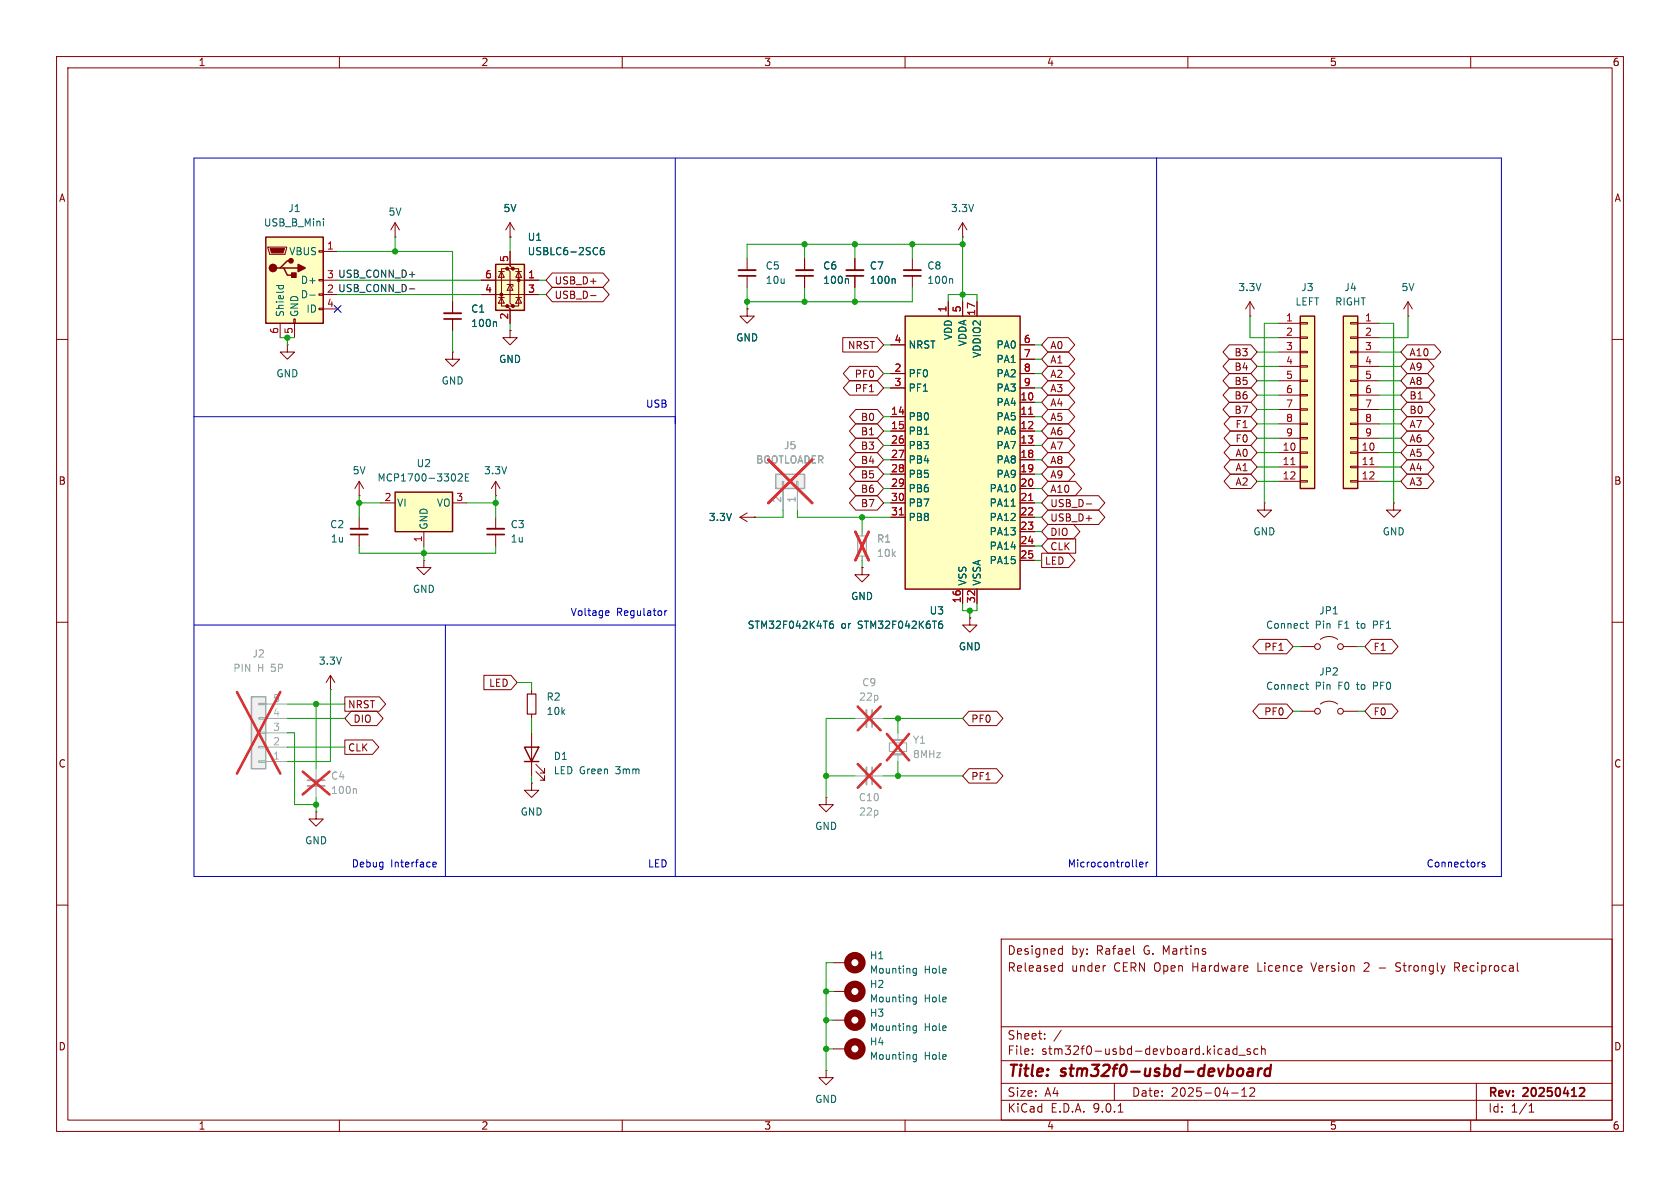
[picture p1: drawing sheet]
<svg xmlns="http://www.w3.org/2000/svg" width="297mm" height="210mm" viewBox="0 0 297 210" stroke-linecap="round" stroke-linejoin="round" font-family="sans-serif">
<g fill="none" stroke="#840000" stroke-width=".18">
<path d="M10 10h277v190h-277zM12 12h273v186h-273zM60 10v2M110 10v2M160 10v2M210 10v2M260 10v2M90.2 58.4v1.3h1.2l-1.2 1.3-1.3-1.3h1.3M90.2 58.4h.1M161.3 45.7v2.1M161.3 48.8v2M221 55.9h.1"/>
<path d="M221 53.3l-.8 1.3M221 53.3l.7 1.3M221 53.3v2.6M248.9 55.9h.1M248.9 53.3l-.7 1.3M248.9 53.3l.8 1.3M248.9 53.3v2.6M10 60h2M285 60h2M223.5 88.9v1.3h1.3l-1.3 1.2-1.3-1.2h1.3M223.5 88.9h.1M10 110h2"/>
<path d="M285 110h2M94 138.4v1.3h1.2l-1.2 1.3-1.3-1.3h1.3M94 138.4h.1M94 121.9v.8M94 126.2v.8M94 129.5v7.7M94.7 136.4l1.6 1.5v-.7v.7h-.8M94.7 135.1l1.6 1.6v-.8v.8h-.8M10 160h2M177 166h108v32h-108zM187.4 170.7l.4 .1M187.4 167.7l.4 .1"/>
<path d="M187.8 167.2v1.5M187.8 170.2v1.5M187.8 171.6l-.4 .1M187.8 168.6l-.4 .1M195.3 170.7h.2M200.5 168.6l.1 .1M231.7 170.2l.5 1.5M241.2 170.3h.1M242 170.8l-.9 .9h.9M243.8 171.1h1.2M246.7 171.6l.6 .1M247.4 170.2h-.4l-.3 .3 .2 .3 .4 .2"/>
<path d="M257.2 171h.5M257.5 171l.5 .7M257.7 170.2h-.5v1.5M285 160h2M60 198v2M110 198v2M160 198v2M177 194.5h108M177 191.5h108M177 187.5h108M177 181.5h108M182.5 186.3v.1"/>
<path d="M182.5 185.5v.1M184.7 183.6v.1M184.7 182.8v.1M187.6 182.1l-1.3 2M197 191.5v3M197.7 196.6h.8M210 198v2M216.6 186.2l.2 .2 .5-.1M216.7 185.5h.5l.1 .9M217.3 185.8h-.5l-.2 .2M217.7 193.2h1.2M218.7 185.5l-.5-.1-.2 .3v.4l.1 .2h.6"/>
<path d="M218.7 184.9v1.5M219 186.5h1.2M219.5 193.8h.9M219.5 192.7l.5-.4v1.5M221 192.4l.5-.1 .2 .1 .1 .3-.9 1.1h.9M221 185.5l-.3-.1-.2 .2v.2l.5 .2v.3h-.5M222.4 185.5l-.4-.1-.3 .3v.4l.1 .2h.6M223 185.5l.2-.1 .4 .1 .1 .9M223 184.9v1.5M260 198v2M261 191.5v6.5M270.3 196.6h.9"/>
<path d="M270.3 195.5l.4-.4v1.5"/>
</g>
<path d="M159.8 48.8h3M279.3 192.4l.5-.1 .3 .1v.3l-.9 1.1h.9" fill="none" stroke="#840000" stroke-width=".3"/>
<path d="M220.7 189l.2-.1 .6 .1-.1 1.2M221.5 189.4h-.7a.4 .4 0 0 0-.3 .4 .4 .4 0 0 0 .2 .4l.7-.1M222.5 188.9l-.2 1.3M223.1 188.9l-.4 .1-.2 .3M224.6 189a.66 .66 0 0 0-1 .3l-.1 .5 .2 .3 .2 .1 .6-.1M224.7 188.2l-.3 2" fill="none" stroke="#840000" stroke-width=".4"/>
<path d="M158 133.4h1.5M158 130.8h1.5" fill="none" stroke="#a1a1a1" stroke-width=".38"/>
<path d="M55.9 135.9v2M55.9 138.9v2.1M157.2 131.3h3.1v1.5h-3.1zM158.7 129.5v1.3M158.7 133.4v1.2" fill="none" stroke="#a1a1a1" stroke-width=".18"/>
<path d="M53.5 136.4l4.7 4M58.2 136.4l-4.7 4M156.8 129.7l3.9 4.7M160.7 129.7l-3.9 4.7" fill="none" stroke="#e12e31" stroke-width=".46"/>
<path d="M54.4 138.9h3" fill="none" stroke="#a1a1a1" stroke-width=".3"/>
<path d="M54.4 137.9h3" fill="none" stroke="#a1a1a1" stroke-width=".33"/>
<path d="M62.8 139.4l.2 .2v.7" fill="none" stroke="#989898" stroke-width=".18"/>
<path d="M93.2 122.7h1.5v3.5h-1.5z" fill="none" stroke="#840000" stroke-width=".2"/>
<path d="M92.7 132.1h2.5l-1.2 2.5zM92.7 134.6h2.5" fill="none" stroke="#840000" stroke-width=".25"/>
<path d="M159.8 47.8h3" fill="none" stroke="#840000" stroke-width=".33"/>
<path d="M168.2 49.3l.2 .1v.7" fill="none" stroke="#006464" stroke-width=".18"/>
<path d="M237.5 55.9h2.5v30.5h-2.5z" fill="#ffffc2"/>
<path d="M237.5 55.9h2.5v30.5h-2.5z" fill="none" stroke="#840000" stroke-width=".25"/>
<g fill="none" stroke="#840000" stroke-width=".18">
<path d="M132.1 54.6v1.3h1.2l-1.2 1.3-1.3-1.3h1.3M132.1 54.6h.1M132.1 45.7v2.1M132.1 48.8v2M142.2 45.7v2.1M142.2 48.8v2M238.8 57h1.2v.3h-1.2zM238.8 59.6h1.2v.2h-1.2zM240 57.2h3.8M240 59.7h3.8M238.8 62.1h1.2v.3h-1.2zM238.8 64.6h1.2v.3h-1.2z"/>
<path d="M238.8 67.2h1.2v.2h-1.2zM238.8 69.7h1.2v.3h-1.2zM238.8 72.3h1.2v.2h-1.2zM238.8 74.8h1.2v.3h-1.2zM238.8 77.3h1.2v.3h-1.2zM238.8 79.9h1.2v.2h-1.2zM240 62.2h3.8M240 64.8h3.8M240 67.3h3.8M240 69.9h3.8M240 72.4h3.8M240 74.9h3.8"/>
<path d="M240 77.5h3.8M87.6 87.6h.1M87.6 85.1l-.7 1.3M87.6 85.1l.8 1.3M87.6 85.1v2.5M238.8 82.4h1.2v.3h-1.2zM238.8 85h1.2v.2h-1.2zM240 80h3.8M240 82.6h3.8M240 85.1h3.8"/>
</g>
<path d="M242.2 82.1h.7" fill="none" stroke="#a90000" stroke-width=".18"/>
<path d="M154.2 125.5v3" fill="none" stroke="#a1a1a1" stroke-width=".3"/>
<path d="M153.2 125.5v3" fill="none" stroke="#a1a1a1" stroke-width=".33"/>
<path d="M151.1 127h2.1M154.2 127h2" fill="none" stroke="#a1a1a1" stroke-width=".18"/>
<path d="M151.6 124.9l4.1 4.2M155.7 124.9l-4.1 4.2" fill="none" stroke="#e12e31" stroke-width=".46"/>
<path d="M130.6 48.8h3M140.7 48.8h3.1" fill="none" stroke="#840000" stroke-width=".3"/>
<path d="M130.6 47.8h3M140.7 47.8h3.1" fill="none" stroke="#840000" stroke-width=".33"/>
<path d="M149.8 49.3l.2 .1v.7" fill="none" stroke="#006464" stroke-width=".18"/>
<path d="M229.9 55.9h2.5v30.5h-2.5z" fill="#ffffc2"/>
<path d="M229.9 55.9h2.5v30.5h-2.5z" fill="none" stroke="#840000" stroke-width=".25"/>
<g fill="none" stroke="#840000" stroke-width=".18">
<path d="M226.1 57.2h3.8M226.1 59.7h3.8M229.9 57h1.2v.3h-1.2zM229.9 59.6h1.2v.2h-1.2zM50.8 61v1.2h1.3l-1.3 1.3-1.3-1.3h1.3M50.8 61h.1M226.1 62.2h3.8M226.1 64.8h3.8M226.1 67.3h3.8M226.1 69.9h3.8M226.1 72.4h3.8M226.1 74.9h3.8"/>
<path d="M226.1 77.5h3.8M229.9 62.1h1.2v.3h-1.2zM229.9 64.6h1.2v.3h-1.2zM229.9 67.2h1.2v.2h-1.2zM229.9 69.7h1.2v.3h-1.2zM229.9 72.3h1.2v.2h-1.2zM229.9 74.8h1.2v.3h-1.2zM229.9 77.3h1.2v.3h-1.2zM229.9 79.9h1.2v.2h-1.2zM226.1 80h3.8M226.1 82.6h3.8M226.1 85.1h3.8"/>
<path d="M229.9 82.4h1.2v.3h-1.2zM229.9 85h1.2v.2h-1.2z"/>
</g>
<path d="M228.2 82.1h.7" fill="none" stroke="#a90000" stroke-width=".18"/>
<path d="M151.6 94.7h1.6v3.6h-1.6z" fill="none" stroke="#a1a1a1" stroke-width=".2"/>
<path d="M152.4 94v.7M152.4 98.3v.8" fill="none" stroke="#a1a1a1" stroke-width=".18"/>
<path d="M151.2 94l2.4 5M153.6 94l-2.4 5" fill="none" stroke="#e12e31" stroke-width=".46"/>
<path d="M137.2 83.8h5v2.6h-5z" fill="#f0f0f0"/>
<path d="M137.2 83.8h5v2.6h-5z" fill="none" stroke="#a1a1a1" stroke-width=".25"/>
<path d="M138.3 85.1h.3v1.3h-.3zM138.4 86.4v3.8M140.8 85.1h.3v1.3h-.3zM141 86.4v3.8M151.1 137.2h2.1M154.2 137.2h2" fill="none" stroke="#a1a1a1" stroke-width=".18"/>
<path d="M135.8 81.3l7.8 7.6M143.6 81.3l-7.8 7.6M151.6 135.1l4.1 4.2M155.7 135.1l-4.1 4.2" fill="none" stroke="#e12e31" stroke-width=".46"/>
<path d="M130.8 91.4l1.3 .8M130.8 91.4h2.5M132.1 90.7l-1.3 .7M133.3 91.4h.1M152.4 100.3v1.3h1.3l-1.3 1.3-1.3-1.3h1.3M152.4 100.3h.1M171.4 109.2v1.3h1.3l-1.3 1.3-1.2-1.3h1.2M171.4 109.2h.1M146 141v1.2h1.3l-1.3 1.3-1.2-1.3h1.2M146 141h.1" fill="none" stroke="#840000" stroke-width=".18"/>
<path d="M154.2 135.6v3.1" fill="none" stroke="#a1a1a1" stroke-width=".3"/>
<path d="M153.2 135.6v3.1" fill="none" stroke="#a1a1a1" stroke-width=".33"/>
<path d="M160 55.9h20.3v48.2h-20.3z" fill="#ffffc2"/>
<path d="M160 55.9h20.3v48.2h-20.3z" fill="none" stroke="#840000" stroke-width=".25"/>
<g fill="none" stroke="#840000" stroke-width=".18">
<path d="M170.2 39.4v2.5M170.2 39.4l-.8 1.2M170.2 39.4l.7 1.2M151.1 45.7v2.1M151.1 48.8v2M167.6 53.3v2.6M170.2 41.9h.1M170.2 53.3v2.6M172.7 53.3v2.6M157.5 61h2.5M157.5 66h2.5M157.5 68.6h2.5"/>
<path d="M157.5 73.7h2.5M157.5 76.2h2.5M157.5 78.7h2.5M180.3 61h2.6M180.3 66h2.6M180.3 68.6h2.6M180.3 73.7h2.6M180.3 76.2h2.6M180.3 78.7h2.6M180.3 63.5h2.6M180.3 71.1h2.6M157.5 81.3h2.5"/>
<path d="M157.5 83.8h2.5M157.5 86.4h2.5M157.5 88.9h2.5M157.5 91.4h2.5M180.3 81.3h2.6M180.3 83.8h2.6M180.3 86.4h2.6M180.3 88.9h2.6M180.3 91.4h2.6M180.3 94h2.6M180.3 96.5h2.6M180.3 99.1h2.6"/>
<path d="M170.2 104.1v2.6M172.7 104.1v2.6M229.9 114.3h2.5M233.4 113a2.54 2.54 0 0 1 3.1 0M237.5 114.3h2.5"/>
<circle cx="232.9" cy="114.3" r=".51"/>
<circle cx="237" cy="114.3" r=".51"/>
</g>
<path d="M181.9 73.2h.7M159 91h.7M181.9 88.5h.7" fill="none" stroke="#a90000" stroke-width=".18"/>
<path d="M158.1 49.3l.2 .1v.7M178.8 89.5h.7M147.2 109.8l-.3 .1a.86 .86 0 0 0 0 1.2l.4-.2 .1-.4-.3-.2h-.2l-.3 .2M166.2 110.3h.2l.3 .2-.1 .4-.4 .2M166.5 109.8l-.3 .1M230.8 110.2h.5M231 109.8v1.1l.3 .2" fill="none" stroke="#006464" stroke-width=".18"/>
<path d="M149.6 48.8h3.1" fill="none" stroke="#840000" stroke-width=".3"/>
<path d="M149.6 47.8h3.1" fill="none" stroke="#840000" stroke-width=".33"/>
<path d="M87.6 46.7h5.1v8.2h-5.1z" fill="#ffffc2"/>
<g fill="#840000" stroke="#840000" stroke-width=".18">
<circle cx="91.7" cy="49.5" r=".25"/>
<circle cx="90.7" cy="47.5" r=".25"/>
<circle cx="90.7" cy="54.1" r=".25"/>
<circle cx="89.7" cy="47.5" r=".25"/>
<circle cx="89.7" cy="54.1" r=".25"/>
<circle cx="88.6" cy="52.1" r=".25"/>
</g>
<g fill="none" stroke="#840000" stroke-width=".18">
<path d="M90.2 39.4v2.5M90.2 39.4l-.8 1.2M90.2 39.4l.7 1.2M85.1 49.5h10.1M85.1 52.1h10.1M88.1 52.6h1.1M88.1 48h1.1M88.6 48l.6 1h-1.1zM88.6 52.6l.6 1h-1.1zM89.7 50.3h1v.4M89.7 47.5h-1.1v6.6h1.1M90.2 44.5v2.5l.5 .5h-1l.5 .5v5.6l.5 .5h-1l.5 .5v2.6"/>
<path d="M90.2 50.3l.5 1h-1zM90.2 41.9h.1M90.7 47.5h1v6.6h-1M91.2 52.6h1M91.2 48h1M91.7 48l.5 1h-1zM91.7 52.6l.5 1h-1zM87.6 91.4v2.1M87.6 94.5v2M229.9 125.7h2.5M233.4 124.5a2.54 2.54 0 0 1 3.1 0M237.5 125.7h2.5"/>
<path d="M55.9 143.5v1.3h1.2l-1.2 1.3-1.3-1.3h1.3M55.9 143.5h.1"/>
<circle cx="232.9" cy="125.7" r=".51"/>
<circle cx="237" cy="125.7" r=".51"/>
</g>
<path d="M87.6 46.7h5.1v8.2h-5.1z" fill="none" stroke="#840000" stroke-width=".25"/>
<path d="M106.7 43.8h-.3a.86 .86 0 0 0 0 1.2l.4-.1v-.4l-.2-.3h-.2l-.3 .3M230.8 121h.5M231 120.6v1.1l.3 .2" fill="none" stroke="#006464" stroke-width=".18"/>
<path d="M86.1 94.5h3.1" fill="none" stroke="#840000" stroke-width=".3"/>
<path d="M86.1 93.5h3.1" fill="none" stroke="#840000" stroke-width=".33"/>
<path d="M44.4 123.2h2.6v12.7h-2.6z" fill="#f0f0f0"/>
<path d="M44.4 123.2h2.6v12.7h-2.6z" fill="none" stroke="#a1a1a1" stroke-width=".25"/>
<path d="M45.7 134.5h1.3v.2h-1.3zM45.7 132h1.3v.2h-1.3zM45.7 129.4h1.3v.3h-1.3zM45.7 126.9h1.3v.2h-1.3zM45.7 124.3h1.3v.3h-1.3zM47 134.6h3.8M47 132.1h3.8M47 129.5h3.8M47 127h3.8M47 124.5h3.8" fill="none" stroke="#a1a1a1" stroke-width=".18"/>
<path d="M41.9 122.3l7.7 14.4M49.6 122.3l-7.7 14.4" fill="none" stroke="#e12e31" stroke-width=".46"/>
<path d="M47 41.9h10.1v15.3h-10.1z" fill="#ffffc2"/>
<path d="M47 41.9h10.1v15.3h-10.1zM49.5 47.4h.7l.6 1.2h1.3M50.2 47.4h2.5M51.4 46.1h-.6l-1.3 1.3h-.6" fill="none" stroke="#840000" stroke-width=".25"/>
<g fill="none" stroke="#840000" stroke-width=".18">
<path d="M69.8 39.4l-.7 1.2M69.8 39.4l.8 1.2M69.8 39.4v2.5M47.4 43.7h3.3v.2l-.3 1.1h-2.8zM49.5 57.2v2.5M51.9 56.4h.3v.8h-.3zM52.1 57.2v2.5M56.4 44.3h.7v.3h-.7zM56.4 49.4h.7v.3h-.7zM56.4 51.9h.7v.3h-.7zM56.4 54.5h.7v.2h-.7zM57.1 44.5h2.6"/>
<path d="M57.1 49.5h2.6M57.1 54.6h2.6M69.8 41.9h.1M246.4 88.9v1.3h1.2l-1.2 1.2-1.3-1.2h1.3M246.4 88.9h.1"/>
</g>
<path d="M47.8 43.9h2.5l-.3 .8h-2z" fill="#840000" stroke="#840000" stroke-width=".18"/>
<g fill="#840000" stroke="#840000" stroke-width=".25">
<path d="M51.6 48.3h.7v.7h-.7z"/>
<path d="M52.7 46.7l1.3 .7-1.3 .6z"/>
<circle cx="48.3" cy="47.4" r=".63"/>
<circle cx="51.4" cy="46.1" r=".38"/>
</g>
<path d="M57.2 38.7v.1M57.2 39.1v.8M48.8 50.5h1.3M49.3 50.5v.3M50 50.5l.1 .3M54.8 52.2h.9" fill="none" stroke="#006464" stroke-width=".18"/>
<path d="M69.8 87h10.2v7h-10.2z" fill="#ffffc2"/>
<path d="M69.8 87h10.2v7h-10.2z" fill="none" stroke="#840000" stroke-width=".25"/>
<g fill="none" stroke="#840000" stroke-width=".18">
<path d="M80 53.3v2.1M80 56.4v2M85.1 49.5h2.5M85.1 52.1h2.5M90.2 41.9h.1M90.2 58.4h.1M90.2 44.5v2.5M90.2 54.6v2.6M92.7 49.5h2.5M92.7 52.1h2.5M97.6 50.8h9l1.1 1.3-1.1 1.2h-9l-1.1-1.2zM97.6 48.3h9l1.1 1.2-1.1 1.3h-9l-1.1-1.3z"/>
<path d="M104.4 52.3h1M132.1 54.6h.1M142.2 45.7v2.1M142.2 48.8v2M149 59.7h6.1l1.1 1.3-1.1 1.2h-6.1zM151.1 45.7v2.1M151.1 48.8v2M167.6 53.3v2.6M170.2 53.3v2.6M172.7 53.3v2.6M185.3 59.7h3.6l1.1 1.3-1.1 1.2h-3.6l-1.2-1.2zM80 62.2v1.3h1.3l-1.3 1.3-1.3-1.3h1.3"/>
<path d="M80 62.2h.1M150.2 64.8h4.9l1.1 1.2-1.1 1.3h-4.9l-1.1-1.3zM150.2 67.3h4.9l1.1 1.3-1.1 1.3h-4.9l-1.1-1.3zM151.3 72.4h3.8l1.1 1.3-1.1 1.2h-3.8l-1.1-1.2zM151.3 74.9h3.8l1.1 1.3-1.1 1.3h-3.8l-1.1-1.3zM151.3 77.5h3.8l1.1 1.2-1.1 1.3h-3.8l-1.1-1.3zM157.5 61h2.5M157.5 66h2.5M157.5 68.6h2.5M157.5 73.7h2.5M157.5 76.2h2.5M157.5 78.7h2.5"/>
<path d="M180.3 61h2.6M180.3 66h2.6M180.3 68.6h2.6M180.3 73.7h2.6M180.3 76.2h2.6M180.3 78.7h2.6M180.3 63.5h2.6M180.3 71.1h2.6M185.3 64.8h3.6l1.1 1.2-1.1 1.3h-3.6l-1.2-1.3zM185.3 69.8h3.6l1.1 1.3-1.1 1.3h-3.6l-1.2-1.3zM185.3 67.3h3.6l1.1 1.3-1.1 1.3h-3.6l-1.2-1.3zM185.3 62.2h3.6l1.1 1.3-1.1 1.3h-3.6l-1.2-1.3z"/>
<path d="M185.3 72.4h3.6l1.1 1.3-1.1 1.2h-3.6l-1.2-1.2zM185.3 77.5h3.6l1.1 1.2-1.1 1.3h-3.6l-1.2-1.3zM185.3 74.9h3.6l1.1 1.3-1.1 1.3h-3.6l-1.2-1.3zM217.3 68.6h3.8l1.1 1.3-1.1 1.2h-3.8l-1.1-1.2zM217.3 61h3.8l1.1 1.2-1.1 1.3h-3.8l-1.1-1.3zM217.3 71.1h3.8l1.1 1.3-1.1 1.3h-3.8l-1.1-1.3zM217.3 63.5h3.8l1.1 1.3-1.1 1.2h-3.8l-1.1-1.2zM217.3 66h3.8l1.1 1.3-1.1 1.3h-3.8l-1.1-1.3zM217.5 76.2h3.6l1.1 1.3-1.1 1.2h-3.6l-1.1-1.2zM217.5 78.7h3.6l1.1 1.3-1.1 1.3h-3.6l-1.1-1.3zM217.5 73.7h3.6l1.1 1.2-1.1 1.3h-3.6l-1.1-1.3zM248.8 66h3.6l1.1 1.3-1.1 1.3h-3.6l-1.2-1.3z"/>
<path d="M248.8 61h4.8l1.1 1.2-1.1 1.3h-4.8l-1.2-1.3zM248.8 63.5h3.6l1.1 1.3-1.1 1.2h-3.6l-1.2-1.2zM248.8 78.7h3.6l1.1 1.3-1.1 1.3h-3.6l-1.2-1.3zM248.8 76.2h3.6l1.1 1.3-1.1 1.2h-3.6l-1.2-1.2zM248.8 68.6h3.8l1.1 1.3-1.1 1.2h-3.8l-1.2-1.2zM248.8 71.1h3.8l1.1 1.3-1.1 1.3h-3.8l-1.2-1.3zM248.8 73.7h3.6l1.1 1.2-1.1 1.3h-3.6l-1.2-1.3zM63.5 87.6h.1M63.5 85.1v2.5M63.5 91.4v2.1M63.5 94.5v2M63.5 85.1l-.8 1.3"/>
<path d="M63.5 85.1l.8 1.3M67.3 88.9h2.5M74.9 99.1v1.2h1.3l-1.3 1.3-1.2-1.3h1.2M74.9 99.1h.1M74.9 94v2.5M80 88.9h2.5M133.3 91.4h.1M151.3 87.6h3.8l1.1 1.3-1.1 1.3h-3.8l-1.1-1.3zM151.3 82.5h3.8l1.1 1.3-1.1 1.3h-3.8l-1.1-1.3zM151.3 80h3.8l1.1 1.3-1.1 1.3h-3.8l-1.1-1.3zM151.3 85.1h3.8l1.1 1.3-1.1 1.2h-3.8l-1.1-1.2zM157.5 88.9h2.5"/>
<path d="M157.5 81.3h2.5M157.5 83.8h2.5M157.5 86.4h2.5M157.5 91.4h2.5M180.3 88.9h2.6M180.3 81.3h2.6M180.3 83.8h2.6M180.3 86.4h2.6M180.3 91.4h2.6M180.3 94h2.6M180.3 96.5h2.6M180.3 99.1h2.6"/>
<path d="M184.1 97.8h4.8l1.1 1.3-1.1 1.2h-4.8zM185.3 87.6h8.9l1.1 1.3-1.1 1.3h-8.9l-1.2-1.3zM185.3 85.1h4.8l1.1 1.3-1.1 1.2h-4.8l-1.2-1.2zM185.3 92.7h4.5l1.1 1.3-1.1 1.3h-4.5l-1.2-1.3zM185.3 80h3.6l1.1 1.3-1.1 1.3h-3.6l-1.2-1.3zM185.3 82.5h3.6l1.1 1.3-1.1 1.3h-3.6l-1.2-1.3zM185.3 95.2h4.9v2.6h-4.9l-1.2-1.3zM185.3 90.2h8.9l1.1 1.2-1.1 1.3h-8.9l-1.2-1.3zM192 89.1h1M217.5 81.3h3.6l1.1 1.3-1.1 1.2h-3.6l-1.1-1.2zM217.5 83.8h3.6l1.1 1.3-1.1 1.3h-3.6l-1.1-1.3zM248.8 83.8h3.6l1.1 1.3-1.1 1.3h-3.6l-1.2-1.3z"/>
<path d="M248.8 81.3h3.6l1.1 1.3-1.1 1.2h-3.6l-1.2-1.2zM58.4 119.4l-.7 1.3M58.4 119.4l.8 1.3M58.4 119.4v2.5M85.5 119.4h4.8l1.1 1.3-1.1 1.2h-4.8zM152.4 100.3h.1M170.2 104.1v2.6M171.4 109.2h.1M172.7 104.1v2.6M222.6 113h4.9l1.1 1.3-1.1 1.3h-4.9l-1.1-1.3zM242.4 113h3.6l1.2 1.3-1.2 1.3h-3.6l-1.1-1.3zM58.4 121.9h.1"/>
<path d="M61 123.2h6.1l1.1 1.3-1.1 1.2h-6.1zM61 130.8h4.9l1.1 1.3-1.1 1.3h-4.9zM62.1 125.7h4.5l1.1 1.3-1.1 1.3h-4.5l-1.1-1.3zM171.3 125.7h4.9l1.1 1.3-1.1 1.3h-4.9l-1.1-1.3zM171.3 135.9h4.9l1.1 1.3-1.1 1.2h-4.9l-1.1-1.2zM222.6 124.5h4.9l1.1 1.2-1.1 1.3h-4.9l-1.1-1.3zM242.4 124.5h3.6l1.2 1.2-1.2 1.3h-3.6l-1.1-1.3zM147.3 175.3h2.6M147.3 170.2h2.6M146 189.2v1.3h1.3l-1.3 1.3-1.2-1.3h1.2M146 189.2h.1M147.3 180.3h2.6"/>
<path d="M147.3 185.4h2.6"/>
</g>
<g fill="none" stroke="#006464" stroke-width=".18">
<path d="M87.6 56.9l.2 .2v.6M106.7 43.8h-.3a.86 .86 0 0 0 0 1.2l.4-.1v-.4l-.2-.3h-.2l-.3 .3M149.8 49.3l.2 .1v.7M158.1 49.3l.2 .1v.7M81 83.9l.5-.1 .2 .3-.8 .9h.8M82.3 84.4h.4M82.9 83.8h-.6v1.2h.6M178.8 89.5h.7M147.2 109.8l-.3 .1a.86 .86 0 0 0 0 1.2l.4-.2 .1-.4-.3-.2h-.2l-.3 .2M166.2 110.3h.2l.3 .2-.1 .4-.4 .2M166.5 109.8l-.3 .1M161.5 177l.1 .1 .4-.1"/>
<path d="M161.5 171.9l.1 .1h.4M162 171.2v1l-.2 .3-.3-.1M162 176.3v1l-.2 .2h-.3M162 176.3h-.4l-.1 .1M162 171.2h-.4l-.1 .1M161.5 182.1l.1 .1 .4-.1M161.5 187.1l.1 .2 .4-.1M162 181.3v1.1l-.2 .2h-.3M162 186.4v1.1l-.2 .2-.3-.1M162 181.4l-.4-.1-.1 .2M162 186.5l-.4-.1-.1 .1"/>
</g>
<path d="M78.5 56.4h3M62 94.5h3" fill="none" stroke="#840000" stroke-width=".3"/>
<path d="M78.5 55.4h3M62 93.5h3" fill="none" stroke="#840000" stroke-width=".33"/>
<g fill="none" stroke="#840000" stroke-width="1.3">
<circle cx="151.1" cy="175.3" r="1.27"/>
<circle cx="151.1" cy="170.2" r="1.27"/>
<circle cx="151.1" cy="185.4" r="1.27"/>
<circle cx="151.1" cy="180.3" r="1.27"/>
</g>
<path d="M72.4 51.1h.9" fill="none" stroke="#0f0f0f" stroke-width=".18"/>
<g fill="none" stroke="#0000c2" stroke-width=".18">
<path d="M34.3 27.9h231.1v127h-231.1zM119.4 27.9v127M204.5 27.9v127M34.3 73.7h85.1M34.3 110.5h85.1M78.7 110.5v44.4M107.2 108h.4l.1 .3-.6 .1M107.6 108.7l-.4 .1M117.5 108v.8M117.9 108l-.4 .2M76.5 152.8l.6-.1v-.2l-.4-.1-.2 .2 .1 .6h.5M200.9 153.1l.1 .2"/>
<path d="M201.5 152.8l.6-.1-.1-.2-.4-.1-.1 .2v.6h.5M202.6 152.4v.9M203 152.4l-.4 .3M262.5 152.5l-.3-.1-.2 .2 .1 .2 .4 .1v.3h-.5"/>
</g>
<g fill="none" stroke="#009600" stroke-width=".18">
<path d="M49.5 59.7h2.6M50.8 59.7v1.3M59.7 44.5h20.3v8.8M59.7 49.5h25.4M59.7 52.1h25.4M69.8 41.9v2.6M80 58.4v3.8M90.2 41.9v2.6M90.2 57.2v1.2M95.2 49.5h1.3M95.2 52.1h1.3M132.1 50.8v3.8"/>
<path d="M142.2 43.2v2.5M142.2 50.8v2.5M151.1 43.2v2.5M151.1 50.8v2.5M161.3 43.2v2.5M161.3 50.8v2.5h-29.2M167.6 53.3v-1.2h5.1v1.2M170.2 43.2h-38.1v2.5M170.2 41.9v11.4M221 55.9v3.8h5.1M226.1 57.2h-2.6v31.7M243.8 57.2h2.6v31.7"/>
<path d="M248.9 55.9v3.8h-5.1M156.2 61h1.3M156.2 68.6h1.3M156.2 73.7h1.3M156.2 66h1.3M156.2 76.2h1.3M156.2 78.7h1.3M182.9 61h1.2M182.9 68.6h1.2M182.9 73.7h1.2M182.9 66h1.2M182.9 63.5h1.2"/>
<path d="M182.9 71.1h1.2M182.9 76.2h1.2M182.9 78.7h1.2M222.2 62.2h3.9M222.2 74.9h3.9M222.2 77.5h3.9M222.2 69.9h3.9M222.2 72.4h3.9M222.2 67.3h3.9M222.2 64.8h3.9M243.8 62.2h3.8M243.8 74.9h3.8"/>
<path d="M243.8 77.5h3.8M243.8 69.9h3.8M243.8 72.4h3.8M243.8 67.3h3.8M243.8 64.8h3.8M63.5 87.6v3.8M63.5 96.5v1.3h24.1v-1.3M63.5 88.9h3.8M74.9 96.5v2.6M82.5 88.9h5.1M87.6 87.6v3.8M138.4 90.2v1.2h-5.1"/>
<path d="M141 90.2v1.2h16.5M152.4 91.4v2.6M152.4 99.1v1.2M156.2 88.9h1.3M156.2 83.8h1.3M156.2 81.3h1.3M156.2 86.4h1.3M182.9 91.4h1.2M182.9 88.9h1.2M182.9 83.8h1.2M182.9 81.3h1.2M182.9 86.4h1.2"/>
<path d="M182.9 94h1.2M182.9 96.5h1.2M182.9 99.1h1.2M222.2 80h3.9M222.2 82.6h3.9M222.2 85.1h3.9M243.8 80h3.8M243.8 82.6h3.8M243.8 85.1h3.8M170.2 106.7v1.3h2.5v-1.3M171.4 108v1.2M228.6 114.3h1.3"/>
<path d="M240 114.3h1.3M50.8 124.5h10.2M50.8 127h10.2M50.8 129.5h1.3v12.7h3.8M50.8 132.1h10.2M55.9 124.5v11.4M58.4 121.9v12.7h-7.6M91.4 120.7h2.6v1.2M94 127v2.5M94 137.2v1.2M146 137.2h5.1M151.1 127h-5.1v14"/>
<path d="M156.2 127h14M156.2 137.2h14M158.7 127v2.5M158.7 134.6v2.6M228.6 125.7h1.3M240 125.7h1.3M55.9 141v2.5M146 175.3h1.3M147.3 170.2h-1.3v19M146 185.4h1.3M146 180.3h1.3"/>
</g>
<path d="M59.1 54l1.2 1.2M60.3 54l-1.2 1.2" fill="none" stroke="#000084" stroke-width=".18"/>
<path d="M181.9 73.2h.7M159 91h.7M181.9 88.5h.7" fill="none" stroke="#a90000" stroke-width=".18"/>
<path d="M138.4 86.4v3.8M141 86.4v3.8M152.4 94v.7M152.4 98.3v.8" fill="none" stroke="#a1a1a1" stroke-width=".18"/>
<path d="M135.8 81.3l7.8 7.6M143.6 81.3l-7.8 7.6M151.2 94l2.4 5M153.6 94l-2.4 5" fill="none" stroke="#e12e31" stroke-width=".46"/>
<g fill="#009600" stroke="#009600" stroke-width=".18">
<circle cx="171.4" cy="108" r=".46"/>
<circle cx="152.4" cy="91.4" r=".46"/>
<circle cx="158.7" cy="127" r=".46"/>
<circle cx="142.2" cy="53.3" r=".46"/>
<circle cx="132.1" cy="53.3" r=".46"/>
<circle cx="151.1" cy="53.3" r=".46"/>
<circle cx="151.1" cy="43.2" r=".46"/>
<circle cx="142.2" cy="43.2" r=".46"/>
<circle cx="146" cy="137.2" r=".46"/>
<circle cx="146" cy="180.3" r=".46"/>
<circle cx="146" cy="175.3" r=".46"/>
<circle cx="146" cy="185.4" r=".46"/>
<circle cx="158.7" cy="137.2" r=".46"/>
<circle cx="55.9" cy="142.2" r=".46"/>
<circle cx="55.9" cy="124.5" r=".46"/>
<circle cx="69.8" cy="44.5" r=".46"/>
<circle cx="50.8" cy="59.7" r=".46"/>
<circle cx="87.6" cy="88.9" r=".46"/>
<circle cx="74.9" cy="97.8" r=".46"/>
<circle cx="63.5" cy="88.9" r=".46"/>
<circle cx="161.3" cy="43.2" r=".46"/>
<circle cx="170.2" cy="43.2" r=".46"/>
<circle cx="170.2" cy="52.1" r=".46"/>
</g>
<g font-size="2.8" fill="#840000">
<text x="178" y="190.9">Title:</text>
<text x="187.7" y="190.9">stm32f0-usbd-devboard</text>
</g>
<g font-size="2.1" fill="#840000">
<text x="178" y="172">Released</text>
<text x="178" y="169">Designed</text>
<text x="189.4" y="172">under</text>
<text x="189.4" y="169">by:</text>
<text x="193.9" y="169">Rafael</text>
<text x="197" y="172">CERN Open</text>
<text x="202.3" y="169">G. Martins</text>
<text x="211.1" y="172">Hardware</text>
<text x="222.7" y="172">Licence</text>
<text x="232.4" y="172">Version</text>
<text x="241.9" y="172">2</text>
<text x="247.8" y="172">Strongly</text>
<text x="258.3" y="172">Reciprocal</text>
<text x="178" y="184">Sheet:</text>
<text x="178" y="186.7">File:</text>
<text x="184.1" y="186.7">stm32f0-usbd-devboard.kicad_sch</text>
<text x="178" y="196.9">KiCad</text>
<text x="178" y="194.1">Size:</text>
<text x="184.7" y="194.1">A4</text>
<text x="185.7" y="196.9">E.D.A.</text>
<text x="193.3" y="196.9">9.0.1</text>
<text x="200" y="194.1">Date:</text>
<text x="207" y="194.1">2025-04-12</text>
<text x="263" y="194.3">Rev:</text>
<text x="263" y="196.9">Id:</text>
<text x="267.1" y="196.9">1/1</text>
<text x="269.4" y="194.3">20250412</text>
</g>
<g font-size="1.8" fill="#840000">
<text x="35" y="11.9">1</text>
<text x="85" y="11.9">2</text>
<text x="135" y="11.9">3</text>
<text x="185" y="11.9">4</text>
<text x="235" y="11.9">5</text>
<text x="285" y="11.9">6</text>
<text x="10.3" y="35.9">A</text>
<text x="285.3" y="35.9">A</text>
<text x="97.9" y="53">USB_D-</text>
<text x="97.9" y="50.5">USB_D+</text>
<text x="149.8" y="61.9">NRST</text>
<text x="185.6" y="61.9">A0</text>
<text x="185.6" y="64.5">A1</text>
<text x="218.1" y="63.2">B3</text>
<text x="218.1" y="65.7">B4</text>
<text x="249.1" y="63.2">A10</text>
<text x="249.1" y="65.7">A9</text>
<text x="151" y="67">PF0</text>
<text x="151" y="69.5">PF1</text>
<text x="185.6" y="67">A2</text>
<text x="185.6" y="69.5">A3</text>
<text x="218.1" y="70.8">B6</text>
<text x="218.1" y="68.3">B5</text>
<text x="249.1" y="68.3">A8</text>
<text x="249.1" y="70.8">B1</text>
<text x="152.1" y="74.6">B0</text>
<text x="152.1" y="77.2">B1</text>
<text x="185.6" y="72.1">A4</text>
<text x="185.6" y="74.6">A5</text>
<text x="185.6" y="77.2">A6</text>
<text x="218.1" y="73.3">B7</text>
<text x="218.3" y="75.9">F1</text>
<text x="249.1" y="73.3">B0</text>
<text x="249.1" y="75.9">A7</text>
<text x="152.1" y="82.2">B4</text>
<text x="152.1" y="79.7">B3</text>
<text x="185.6" y="82.2">A8</text>
<text x="185.6" y="79.7">A7</text>
<text x="218.3" y="78.4">F0</text>
<text x="218.3" y="83.5">A1</text>
<text x="218.3" y="81">A0</text>
<text x="249.1" y="81">A5</text>
<text x="249.1" y="78.4">A6</text>
<text x="249.1" y="83.5">A4</text>
<text x="10.3" y="85.9">B</text>
<text x="152.1" y="89.9">B7</text>
<text x="152.1" y="84.8">B5</text>
<text x="152.1" y="87.3">B6</text>
<text x="185.6" y="89.9">USB_D-</text>
<text x="185.6" y="87.3">A10</text>
<text x="185.6" y="84.8">A9</text>
<text x="218.3" y="86">A2</text>
<text x="249.1" y="86">A3</text>
<text x="285.3" y="85.9">B</text>
<text x="185.6" y="94.9">DIO</text>
<text x="185.6" y="92.4">USB_D+</text>
<text x="184.6" y="100">LED</text>
<text x="185.6" y="97.5">CLK</text>
<text x="223.4" y="115.3">PF1</text>
<text x="242.7" y="115.3">F1</text>
<text x="61.4" y="125.4">NRST</text>
<text x="86.4" y="121.6">LED</text>
<text x="62.4" y="128">DIO</text>
<text x="171.6" y="128">PF0</text>
<text x="223.4" y="126.7">PF0</text>
<text x="242.7" y="126.7">F0</text>
<text x="10.3" y="135.9">C</text>
<text x="61.4" y="133">CLK</text>
<text x="285.3" y="135.9">C</text>
<text x="171.6" y="138.1">PF1</text>
<text x="10.3" y="185.9">D</text>
<text x="285.3" y="185.9">D</text>
<text x="35" y="199.9">1</text>
<text x="85" y="199.9">2</text>
<text x="135" y="199.9">3</text>
<text x="185" y="199.9">4</text>
<text x="235" y="199.9">5</text>
<text x="285" y="199.9">6</text>
</g>
<g font-size="1.8" fill="#006464">
<text x="46.6" y="40.2">USB_B_Mini</text>
<text x="50.9" y="37.7">J1</text>
<text x="68.6" y="38.3">5V</text>
<text x="88.9" y="37.7">5V</text>
<text x="168" y="37.7">3.3V</text>
<text x="51" y="45.3">VBUS</text>
<text x="93.2" y="45.3">USBLC6-2SC6</text>
<text x="93.2" y="42.8">U1</text>
<text x="135.3" y="47.8">C5</text>
<text x="145.4" y="47.8">C6</text>
<text x="153.7" y="47.8">C7</text>
<text x="163.8" y="47.8">C8</text>
<text x="53.1" y="50.4">D+</text>
<text x="53.1" y="52.9">D-</text>
<text x="135.3" y="50.4">10u</text>
<text x="145.4" y="50.4">100n</text>
<text x="153.7" y="50.4">100n</text>
<text x="163.8" y="50.4">100n</text>
<text x="218.8" y="51.7">3.3V</text>
<text x="229.9" y="51.7">J3</text>
<text x="237.6" y="51.7">J4</text>
<text x="247.7" y="51.7">5V</text>
<text x="50.4" y="56.1" transform="rotate(-90 50.4 56.1)">Shield</text>
<text x="52.9" y="56.1" transform="rotate(-90 52.9 56.1)">GND</text>
<text x="54.1" y="55.5">ID</text>
<text x="83.2" y="55.5">C1</text>
<text x="83.2" y="58">100n</text>
<text x="228.9" y="54.2">LEFT</text>
<text x="235.9" y="54.2">RIGHT</text>
<text x="88.1" y="64.4">GND</text>
<text x="130" y="60.6">GND</text>
<text x="160.5" y="61.8">NRST</text>
<text x="168.5" y="60.2" transform="rotate(-90 168.5 60.2)">VDD</text>
<text x="171" y="61.3" transform="rotate(-90 171 61.3)">VDDA</text>
<text x="173.6" y="63.4" transform="rotate(-90 173.6 63.4)">VDDIO2</text>
<text x="176.1" y="61.8">PA0</text>
<text x="176.1" y="64.4">PA1</text>
<text x="48.8" y="66.9">GND</text>
<text x="78" y="68.2">GND</text>
<text x="160.5" y="66.9">PF0</text>
<text x="160.5" y="69.4">PF1</text>
<text x="176.1" y="66.9">PA2</text>
<text x="176.1" y="69.4">PA3</text>
<text x="176.1" y="72">PA4</text>
<text x="160.5" y="74.5">PB0</text>
<text x="160.5" y="77.1">PB1</text>
<text x="176.1" y="74.5">PA5</text>
<text x="176.1" y="77.1">PA6</text>
<text x="73.6" y="82.8">U2</text>
<text x="160.5" y="79.6">PB3</text>
<text x="160.5" y="82.1">PB4</text>
<text x="176.1" y="79.6">PA7</text>
<text x="176.1" y="82.1">PA8</text>
<text x="62.2" y="84">5V</text>
<text x="66.6" y="85.3">MCP1700-3302E</text>
<text x="70.1" y="89.8">VI</text>
<text x="77.1" y="89.8">VO</text>
<text x="85.5" y="84">3.3V</text>
<text x="160.5" y="84.7">PB5</text>
<text x="160.5" y="87.2">PB6</text>
<text x="160.5" y="89.8">PB7</text>
<text x="174.9" y="87.2">PA10</text>
<text x="174.9" y="89.8">PA11</text>
<text x="176.1" y="84.7">PA9</text>
<text x="58.3" y="93.6">C2</text>
<text x="75.8" y="93.7" transform="rotate(-90 75.8 93.7)">GND</text>
<text x="90.2" y="93.6">C3</text>
<text x="125.2" y="92.3">3.3V</text>
<text x="160.5" y="92.3">PB8</text>
<text x="174.9" y="92.3">PA12</text>
<text x="174.9" y="94.8">PA13</text>
<text x="221.5" y="94.8">GND</text>
<text x="244.3" y="94.8">GND</text>
<text x="58.4" y="96.1">1u</text>
<text x="90.2" y="96.1">1u</text>
<text x="174.9" y="97.4">PA14</text>
<text x="174.9" y="99.9">PA15</text>
<text x="72.9" y="105">GND</text>
<text x="150.4" y="106.3">GND</text>
<text x="171" y="103.6" transform="rotate(-90 171 103.6)">VSS</text>
<text x="173.6" y="103.6" transform="rotate(-90 173.6 103.6)">VSSA</text>
<text x="132.1" y="111.4">STM32F042K4T6</text>
<text x="148.7" y="111.4">or</text>
<text x="151.8" y="111.4">STM32F042K6T6</text>
<text x="164.3" y="108.8">U3</text>
<text x="223.7" y="111.4">Connect</text>
<text x="232.5" y="111.4">Pin</text>
<text x="233.1" y="108.8">JP1</text>
<text x="236.7" y="111.4">F1</text>
<text x="240.2" y="111.4">to</text>
<text x="243.2" y="111.4">PF1</text>
<text x="56.3" y="117.7">3.3V</text>
<text x="169.4" y="115.2">GND</text>
<text x="233.1" y="119.6">JP2</text>
<text x="96.5" y="124.1">R2</text>
<text x="223.7" y="122.1">Connect</text>
<text x="232.5" y="122.1">Pin</text>
<text x="236.7" y="122.1">F0</text>
<text x="240.2" y="122.1">to</text>
<text x="243.2" y="122.1">PF0</text>
<text x="96.5" y="126.6">10k</text>
<text x="97.8" y="134.5">D1</text>
<text x="97.8" y="137.1">LED Green</text>
<text x="109" y="137.1">3mm</text>
<text x="53.8" y="149.5">GND</text>
<text x="91.9" y="144.4">GND</text>
<text x="144" y="146.9">GND</text>
<text x="153.7" y="169.8">H1</text>
<text x="153.7" y="172.3">Mounting</text>
<text x="163.4" y="172.3">Hole</text>
<text x="153.7" y="174.9">H2</text>
<text x="153.7" y="177.4">Mounting</text>
<text x="153.7" y="179.9">H3</text>
<text x="163.4" y="177.4">Hole</text>
<text x="153.7" y="182.5">Mounting</text>
<text x="153.7" y="185">H4</text>
<text x="163.4" y="182.5">Hole</text>
<text x="153.7" y="187.6">Mounting</text>
<text x="163.4" y="187.6">Hole</text>
<text x="144" y="195.2">GND</text>
</g>
<g font-size="1.8" fill="#a90000">
<text x="57.7" y="44.2">1</text>
<text x="89.9" y="46.4" transform="rotate(-90 89.9 46.4)">5</text>
<text x="85.7" y="49.3">6</text>
<text x="85.7" y="51.8">4</text>
<text x="93.3" y="49.3">1</text>
<text x="93.3" y="51.8">3</text>
<text x="49.3" y="59.1" transform="rotate(-90 49.3 59.1)">6</text>
<text x="51.8" y="59.1" transform="rotate(-90 51.8 59.1)">5</text>
<text x="57.7" y="54.4">4</text>
<text x="89.9" y="56.6" transform="rotate(-90 89.9 56.6)">2</text>
<text x="167.4" y="55.3" transform="rotate(-90 167.4 55.3)">1</text>
<text x="169.9" y="55.3" transform="rotate(-90 169.9 55.3)">5</text>
<text x="172.5" y="55.9" transform="rotate(-90 172.5 55.9)">17</text>
<text x="227.3" y="56.9">1</text>
<text x="227.3" y="59.4">2</text>
<text x="241.2" y="56.9">1</text>
<text x="241.2" y="59.4">2</text>
<text x="158" y="60.7">4</text>
<text x="158" y="65.8">2</text>
<text x="180.9" y="60.7">6</text>
<text x="180.9" y="63.2">7</text>
<text x="180.9" y="65.8">8</text>
<text x="227.3" y="62">3</text>
<text x="227.3" y="64.5">4</text>
<text x="241.2" y="62">3</text>
<text x="241.2" y="64.5">4</text>
<text x="158" y="68.3">3</text>
<text x="180.3" y="70.9">10</text>
<text x="180.9" y="68.3">9</text>
<text x="227.3" y="67.1">5</text>
<text x="227.3" y="69.6">6</text>
<text x="241.2" y="67.1">5</text>
<text x="241.2" y="69.6">6</text>
<text x="157.4" y="73.4">14</text>
<text x="157.4" y="75.9">15</text>
<text x="180.3" y="73.4">11</text>
<text x="180.3" y="75.9">12</text>
<text x="227.3" y="72.1">7</text>
<text x="227.3" y="74.7">8</text>
<text x="227.3" y="77.2">9</text>
<text x="241.2" y="72.1">7</text>
<text x="241.2" y="74.7">8</text>
<text x="241.2" y="77.2">9</text>
<text x="157.4" y="78.5">26</text>
<text x="157.4" y="81">27</text>
<text x="157.4" y="83.6">28</text>
<text x="180.3" y="78.5">13</text>
<text x="180.3" y="81">18</text>
<text x="180.3" y="83.6">19</text>
<text x="226.7" y="79.8">10</text>
<text x="226.7" y="82.3">11</text>
<text x="240.6" y="79.8">10</text>
<text x="240.6" y="82.3">11</text>
<text x="67.9" y="88.6">2</text>
<text x="80.6" y="88.6">3</text>
<text x="157.4" y="86.1">29</text>
<text x="157.4" y="88.6">30</text>
<text x="180.3" y="86.1">20</text>
<text x="180.3" y="88.6">21</text>
<text x="226.7" y="84.8">12</text>
<text x="240.6" y="84.8">12</text>
<text x="74.7" y="96" transform="rotate(-90 74.7 96)">1</text>
<text x="157.4" y="91.2">31</text>
<text x="180.3" y="91.2">22</text>
<text x="180.3" y="93.7">23</text>
<text x="180.3" y="96.3">24</text>
<text x="180.3" y="98.8">25</text>
<text x="169.9" y="106.7" transform="rotate(-90 169.9 106.7)">16</text>
<text x="172.5" y="106.7" transform="rotate(-90 172.5 106.7)">32</text>
</g>
<g font-size="1.8" fill="#0f0f0f">
<text x="57.7" y="49.3">3 USB_CONN_D+</text>
<text x="57.7" y="51.8">2 USB_CONN_D-</text>
</g>
<g font-size="1.8" fill="#0000c2">
<text x="114.1" y="72.1">USB</text>
<text x="100.8" y="109">Voltage</text>
<text x="109" y="109">Regulator</text>
<text x="62.1" y="153.4">Debug</text>
<text x="69.1" y="153.4">Interface</text>
<text x="114.5" y="153.4">LED</text>
<text x="188.7" y="153.4">Microcontroller</text>
<text x="252.1" y="153.4">Connectors</text>
</g>
<g font-size="1.8" fill="#989898">
<text x="133.6" y="82.1">BOOTLOADER</text>
<text x="138.5" y="79.6">J5</text>
<text x="154.9" y="96.1">R1</text>
<text x="154.9" y="98.7">10k</text>
<text x="41.1" y="119">PIN</text>
<text x="44.5" y="116.4">J2</text>
<text x="45.5" y="119">H 5P</text>
<text x="151.8" y="124.1">22p</text>
<text x="152.3" y="121.5">C9</text>
<text x="161.3" y="131.7">Y1</text>
<text x="161.3" y="134.2">8MHz</text>
<text x="58.4" y="138">C4</text>
<text x="58.4" y="140.6">100n</text>
<text x="151.7" y="141.8">C10</text>
<text x="151.8" y="144.4">22p</text>
</g>
<g font-size="1.8" fill="#aaa">
<text x="138.2" y="89" transform="rotate(-90 138.2 89)">2</text>
<text x="140.7" y="89" transform="rotate(-90 140.7 89)">1</text>
<text x="48.2" y="124.2">5</text>
<text x="48.2" y="131.8">2</text>
<text x="48.2" y="129.3">3</text>
<text x="48.2" y="126.7">4</text>
<text x="48.2" y="134.4">1</text>
</g>
</svg>
